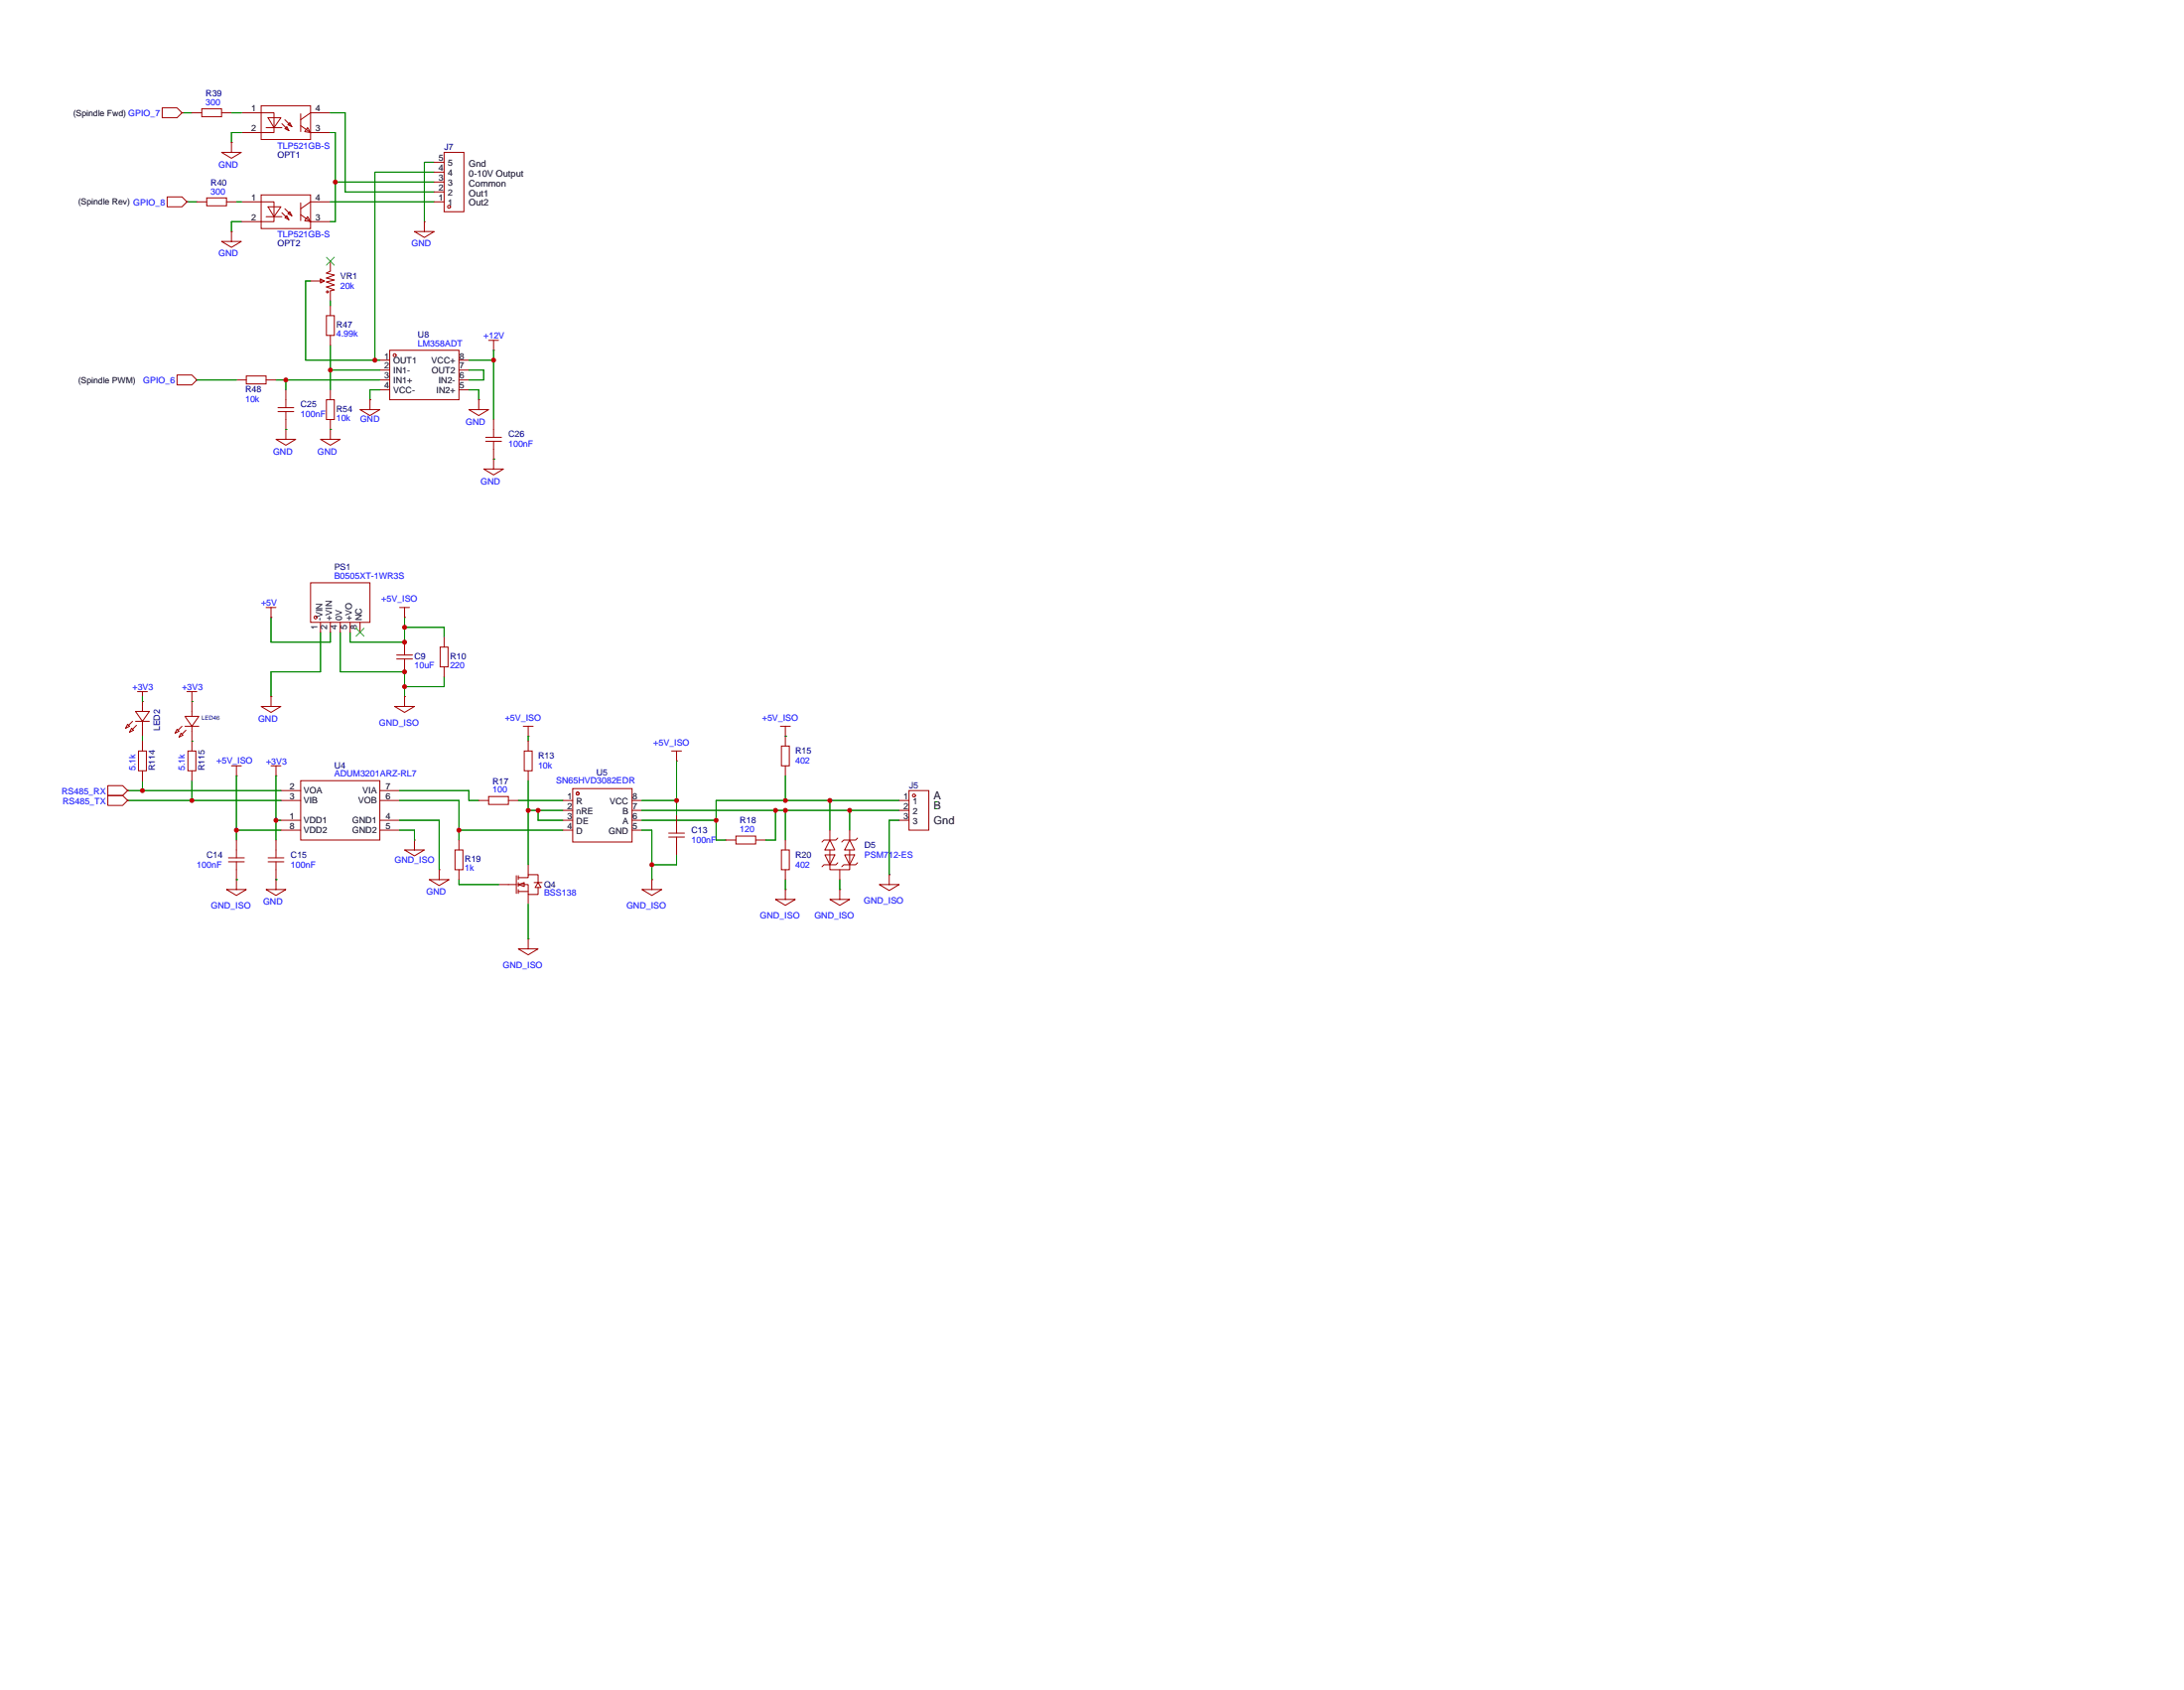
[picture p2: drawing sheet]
<svg xmlns="http://www.w3.org/2000/svg" width="561mm" height="434mm" viewBox="0 0 561 434" stroke-linecap="round" stroke-linejoin="round" font-family="sans-serif">
<g fill="none" stroke="#a10000" stroke-width=".25">
<path d="M41.7 27.7h3.8l1.2 1.3-1.2 1.2h-3.8zM46.7 29h.1M49.3 29h2.5M51.8 27.9h5.1v2.1h-5.1zM56.9 39.1h5.1l-2.6 1.5zM56.9 29h2.5M59.4 36.6h.1M59.4 36.6v2.5M62 29h8.4v5h-8.4M67.1 27.2h12.7v8.6h-12.7zM68.3 32.8h4.1M68.8 30.2h3.3l-1.7 2.6z"/>
<path d="M72.4 31.8l1.8 1.7M73.2 33l.5-.5 .5 1zM73.2 30.7l1.7 1.8M73.9 32l.5-.5 .5 1zM77.2 32.3l2.6 1.7M77.2 29.2v4.6M79 32.8l.8 1.2-1.6-.2zM79.8 34h5M84.8 29h-5l-2.6 1.7M114 39.1h5.1v15.3h-5.1zM42.9 50.5h3.8l1.3 1.3-1.3 1.3h-3.8zM48 51.8h.1"/>
<path d="M50.5 51.8h2.6M53.1 50.8h5.1v2h-5.1zM58.2 51.8h2.5M59.4 59.4h.1M59.4 59.4v2.6M62 51.8h8.4v5.1h-8.4M67.1 50h12.7v8.7h-12.7zM68.3 55.6h4.1M68.8 53.1h3.3l-1.7 2.5zM72.4 54.6l1.8 1.8M73.2 53.6l1.7 1.8M73.7 55.4l.5 1-1-.5z"/>
<path d="M74.4 54.4l.5 1-1-.5zM77.2 52.1v4.5M77.2 55.1l2.6 1.8M79 55.6l.8 1.3-1.6-.3zM79.8 56.9h5M84.8 51.8h-5l-2.6 1.8M106.4 59.4h5.1l-2.5 1.6zM109 56.9h.1M109 56.9v2.5M111.5 51.8h2.5M111.5 49.3h2.5M111.5 46.7h2.5"/>
<path d="M111.5 44.2h2.5M111.5 41.7h2.5M56.9 62h5.1l-2.6 1.5zM79.8 72.1h3.5M82.3 71.6l1 .5-1 .5zM84.8 67.1v2.5l-1 .5 2.1 .5-2.1 .8 2.1 .5-2.1 .5 2.1 .8-2.1 .5 2.1 .7-1.1 .3v2.5M84.8 78.5v2.5M45.5 96.3h3.8l1.2 1.2-1.2 1.3h-3.8zM50.5 97.5h.1M60.7 97.5h2.5M63.2 96.5h5.1v2.1h-5.1zM68.3 97.5h2.6"/>
<path d="M83.8 81h2.1v5.1h-2.1zM84.8 86.1v2.5M97.5 92.5h2.6M97.5 95h2.6M97.5 97.5h2.6M100.1 89.9h17.8v12.7h-17.8zM117.9 92.5h2.5M117.9 95h2.5M117.9 97.5h2.5M125.5 87.4h2.5M126.7 89.9h.1M126.7 87.4v2.5"/>
<path d="M70.9 112.8h5l-2.5 1.5zM71.4 105.7h4M71.4 104.6h4M73.4 110.2h.1M73.4 100.1v4.5M73.4 105.7v7.1M82.3 112.8h5.1l-2.6 1.5zM83.8 102.6h2.1v5.1h-2.1zM84.8 110.2h.1M84.8 100.1v2.5M84.8 107.7v5.1M92.5 105.2h5l-2.5 1.5z"/>
<path d="M95 102.6h.1M95 102.6v2.6M97.5 100.1h2.6M117.9 100.1h2.5M120.4 105.2h5.1l-2.6 1.5zM122.9 102.6h.1M122.9 102.6v2.6M124.7 113.3h4.1M124.7 112.3h4.1M126.7 117.9h.1M126.7 107.7v4.6M126.7 113.3v7.1"/>
<path d="M124.2 120.4h5.1l-2.6 1.5zM68.3 156h2.6M69.6 158.5h.1M69.6 156v2.5M79.8 149.6h15.2v10.2h-15.2zM82.3 159.8v2.5M84.8 159.8v2.5M87.4 159.8v2.5M89.9 159.8v2.5M92.5 159.8v2.5M102.6 156h2.6M103.9 158.5h.1"/>
<path d="M103.9 156v2.5M35.3 177.5h2.5M36.6 177.5v5.1M48 177.5h2.5M49.3 177.5v6.4M69.6 178.8h.1M69.6 178.8v2.6M101.9 169.2h4M101.9 168.1h4M103.9 178.8h.1M103.9 164.8v3.3M103.9 169.2v3.3"/>
<path d="M103.9 178.8v2.6M113 166.1h2.1v5.1h-2.1zM114 163.6v2.5M114 171.2v2.5M32.8 185.9l.5 .5-1 .5zM33.8 186.9l.5 .6-1 .5zM34 185.2l-1 1M34.8 182.6h3.6l-1.8 2.6zM34.8 185.2h3.6M35.1 186.2l-1.1 1M35.6 192.8h2v5.1h-2zM36.6 180.1h.1"/>
<path d="M36.6 185.2v3.8M36.6 190.2v2.6M36.6 197.9v2.5M45.5 187.2l.5 .5-1 .5zM46.5 188.2l.5 .5-1 .5zM46.7 186.4l-1 1.1M47.5 183.9h3.6l-1.8 2.5zM47.5 186.4h3.6M47.8 187.5l-1.1 1M48.3 192.8h2v5.1h-2zM49.3 180.1h.1M49.3 186.4v6.4"/>
<path d="M49.3 197.9v2.5M59.4 196.6h2.6M60.7 199.1h.1M60.7 196.6v2.5M67.1 181.4h5l-2.5 1.5zM69.6 196.6h2.5M70.9 199.1h.1M70.9 196.6v2.5M101.3 181.4h5.1l-2.5 1.5zM134.4 186.4h2.5M134.6 192.8h2.1v5.1h-2.1zM135.6 189h.1"/>
<path d="M135.6 186.4v2.6M135.6 190.2v2.6M135.6 197.9v2.5M172.5 192.8h2.5M173.7 195.3h.1M173.7 192.8v2.5M200.4 186.4h2.5M200.7 191.5h2v5.1h-2zM201.7 189h.1M201.7 186.4v5.1M201.7 196.6v2.5M27.7 201.7h3.8l1.3 1.2-1.3 1.3h-3.8z"/>
<path d="M27.7 204.2h3.8l1.3 1.3-1.3 1.3h-3.8zM32.8 202.9h.1M32.8 205.5h.1M60.7 215.6v4.6M70.9 215.6v4.6M72.1 210.6h5.1M72.1 202.9h5.1M72.1 205.5h5.1M72.1 213.1h5.1M77.2 200.4h20.3v15.2h-20.3zM97.5 210.6h5.1M97.5 202.9h5.1"/>
<path d="M97.5 205.5h5.1M97.5 213.1h5.1M103.9 218.2h5.1l-2.6 1.5zM106.4 215.6h.1M106.4 215.6v2.6M116.8 218.2h2.1v5.1h-2.1zM117.9 215.6v2.6M122.9 205.5h2.6M125.5 204.5h5.1v2h-5.1zM130.6 205.5h2.5M144.5 210.6h2.6M144.5 205.5h2.6"/>
<path d="M144.5 213.1h2.6M144.5 208h2.6M147.1 202.4h15.2v13.8h-15.2zM162.3 210.6h2.5M162.3 205.5h2.5M162.3 213.1h2.5M162.3 208h2.5M171.7 213.9h4.1M171.7 214.9h4.1M173.7 209.3v4.6M173.7 214.9v4.6M186.4 215.6h2.6"/>
<path d="M189 214.6h5.1v2.1h-5.1zM194.1 215.6h2.5M200.7 218.2h2v5.1h-2zM201.7 215.6v2.6M211.8 219.5h2.6l-1.3 2.5zM213.1 215.6l1.3 2.6h-2.6zM213.1 218.2v5.1h5.1v-5.1M213.1 213.1v2.5M215.1 215.1l-.5 .5h-3l-.5 .6M216.9 219.5h2.6l-1.3 2.5zM218.2 215.6l1.3 2.6h-2.6zM218.2 213.1v2.5"/>
<path d="M220.2 215.1l-.5 .5h-3l-.5 .6M230.9 210.6h2.5M230.9 205.5h2.5M230.9 208h2.5M233.4 202.9h5.1v10.2h-5.1zM58.2 228.3h5l-2.5 1.6zM58.7 221.2h4M58.7 220.2h4M60.7 225.8h.1M60.7 221.2v7.1M68.3 228.3h5.1l-2.5 1.6zM68.8 221.2h4.1"/>
<path d="M68.8 220.2h4.1M70.9 225.8h.1M70.9 221.2v7.1M110.2 225.8h5.1l-2.5 1.5zM112.8 223.3h.1M112.8 223.3v2.5M117.9 223.3v2.5M128 227.1h4.6M132.6 224.8v4.6M133.1 227.1l1.5-.5v1zM133.1 225.3h2.5v-.8h2.6v2.1M133.1 227.1h2.5v2.5h2.6v-1.8"/>
<path d="M133.1 228.9h2.5M133.1 224.8v1M133.1 226.6v1M133.1 228.3v1.1M135.6 222v2.5M135.6 229.6v2.6M137.2 226.6h2M138.2 226.6l.7 1.2h-1.5zM164.8 228.3h5.1l-2.5 1.6zM167.4 225.8h.1M167.4 225.8v2.5M199.1 230.9h5.1l-2.5 1.5z"/>
<path d="M201.7 228.3h.1M201.7 223.3v2.5M201.7 228.3v2.6M213.1 230.9h5.1l-2.6 1.5zM215.1 221.5l-.5 .5h-3l-.5 .5M215.6 228.3h.1M215.6 223.3v2.5M215.6 228.3v2.6M220.2 221.5l-.5 .5h-3l-.5 .5M225.8 227.1h5.1l-2.6 1.5zM228.3 224.5h.1M228.3 224.5v2.6"/>
<path d="M133.1 243.6h5.1l-2.6 1.5zM135.6 241h.1M135.6 241v2.6"/>
<circle cx="115.3" cy="53.1" r=".38"/>
<circle cx="84.1" cy="74.9" r=".25"/>
<circle cx="101.3" cy="91.2" r=".38"/>
<circle cx="81" cy="158.5" r=".38"/>
<circle cx="148.3" cy="203.7" r=".38"/>
<circle cx="234.7" cy="204.2" r=".38"/>
</g>
<g fill="none" stroke="#008700" stroke-width=".25">
<path d="M46.7 29h2.6M59.4 29h2.6M62 34h-2.6v2.6M84.8 34h1.3v22.9h-1.3M84.8 29h3.8v20.3h22.9M48 51.8h2.5M60.7 51.8h1.3M62 56.9h-2.6v2.5M84.8 51.8h26.7M86.1 46.7h25.4M111.5 44.2h-15.2v48.3M111.5 41.7h-2.5v15.2"/>
<path d="M79.8 72.1h-1.3v20.4h19M84.8 77.2v1.3M50.5 97.5h10.2M70.9 97.5h26.6M73.4 97.5v2.6M84.8 95h12.7M84.8 88.6v11.5M120.4 92.5h6.3M120.4 95h3.8v2.5h-3.8M126.7 89.9v17.8M73.4 110.2h.1M84.8 110.2h.1"/>
<path d="M97.5 100.1h-2.5v2.5M120.4 100.1h2.5v2.5M126.7 117.9h.1M69.6 158.5v6.3h15.2v-2.5M103.9 158.5v6.3h-14v-2.5M36.6 178.8v1.3M82.3 162.3v10.2h-12.7v6.3M87.4 162.3v10.2h16.5v6.3M103.9 161h10.1v2.6M114 173.7v2.6h-10.1M36.6 189v1.2M49.3 180.1h.1"/>
<path d="M49.3 190.2h.1M60.7 199.1v16.5M70.9 199.1v16.5M135.6 189v1.2M173.7 195.3v14M201.7 189h.1M201.7 199.1v6.4M32.8 202.9h39.3M32.8 205.5h39.3M36.6 200.4v2.5M49.3 200.4v5.1M60.7 213.1h11.4"/>
<path d="M70.9 210.6h1.2M102.6 210.6h10.2v12.7M102.6 213.1h3.8v2.5M102.6 202.9h17.8v2.6h2.5M102.6 205.5h15.3v10.1M117.9 213.1h26.6M133.1 205.5h11.4M135.6 208h8.9M135.6 200.4v21.6M138.2 208v2.6h6.3M164.8 210.6h19.1M164.8 213.1h2.6v12.7"/>
<path d="M164.8 205.5h8.9M164.8 208h66.1M173.7 219.5v2.5h-6.3M199.1 208v7.6h-2.5M201.7 208v7.6M213.1 205.5v7.6M218.2 208v5.1M230.9 210.6h-2.6v13.9M230.9 205.5h-47v10.1h2.5M60.7 225.8h.1M70.9 225.8h.1M117.9 225.8v1.3h10.1"/>
<path d="M135.6 232.2v8.8M201.7 225.8v2.5M215.6 225.8v2.5"/>
</g>
<path d="M83.8 66l2.1 2.1M85.9 66l-2.1 2.1M91.4 161.3l2.1 2M93.5 161.3l-2.1 2" fill="none" stroke="#3c3" stroke-width=".25"/>
<g fill="#c00">
<circle cx="126.7" cy="92.5" r=".63"/>
<circle cx="96.3" cy="92.5" r=".63"/>
<circle cx="73.4" cy="97.5" r=".63"/>
<circle cx="84.8" cy="95" r=".63"/>
<circle cx="86.1" cy="46.7" r=".63"/>
<circle cx="70.9" cy="210.6" r=".63"/>
<circle cx="60.7" cy="213.1" r=".63"/>
<circle cx="36.6" cy="202.9" r=".63"/>
<circle cx="49.3" cy="205.5" r=".63"/>
<circle cx="167.4" cy="222" r=".63"/>
<circle cx="173.7" cy="205.5" r=".63"/>
<circle cx="213.1" cy="205.5" r=".63"/>
<circle cx="201.7" cy="205.5" r=".63"/>
<circle cx="183.9" cy="210.6" r=".63"/>
<circle cx="201.7" cy="208" r=".63"/>
<circle cx="218.2" cy="208" r=".63"/>
<circle cx="199.1" cy="208" r=".63"/>
<circle cx="138.2" cy="208" r=".63"/>
<circle cx="135.6" cy="208" r=".63"/>
<circle cx="117.9" cy="213.1" r=".63"/>
<circle cx="103.9" cy="172.5" r=".63"/>
<circle cx="103.9" cy="176.3" r=".63"/>
<circle cx="103.9" cy="164.8" r=".63"/>
<circle cx="103.9" cy="161" r=".63"/>
</g>
<g font-size="2.8">
<text x="239.8" y="205.2">A</text>
<text x="239.8" y="207.8">B</text>
<text x="239.8" y="211.6">Gnd</text>
</g>
<g font-size="2.4">
<text x="120.4" y="47.8">Common</text>
<text x="120.4" y="45.3">0-10V Output</text>
<text x="120.4" y="42.7">Gnd</text>
<text x="120.4" y="50.3">Out1</text>
<text x="120.4" y="52.9">Out2</text>
</g>
<g font-size="2.3" fill="#000080">
<text x="52.8" y="24.8">R39</text>
<text x="71.2" y="40.5">OPT1</text>
<text x="114" y="38.6">J7</text>
<text x="54.1" y="47.6">R40</text>
<text x="71.2" y="63.3">OPT2</text>
<text x="87.4" y="71.6">VR1</text>
<text x="86.4" y="84.2">R47</text>
<text x="107.3" y="86.6">U8</text>
<text x="63" y="100.7">R48</text>
<text x="77.2" y="104.6">C25</text>
<text x="86.4" y="105.8">R54</text>
<text x="130.6" y="112.2">C26</text>
<text x="85.8" y="146.4">PS1</text>
<text x="106.4" y="169.3">C9</text>
<text x="115.6" y="169.3">R10</text>
<text x="41.1" y="187.7" transform="rotate(-90 41.1 187.7)">LED2</text>
<text x="39.8" y="197.9" transform="rotate(-90 39.8 197.9)">R114</text>
<text x="52.5" y="197.9" transform="rotate(-90 52.5 197.9)">R115</text>
<text x="85.9" y="197.2">U4</text>
<text x="138.2" y="194.8">R13</text>
<text x="204.2" y="193.5">R15</text>
<text x="126.5" y="201.3">R17</text>
<text x="153.2" y="199.2">U5</text>
<text x="233.4" y="202.4">J5</text>
<text x="177.5" y="213.8">C13</text>
<text x="190" y="211.4">R18</text>
<text x="53.1" y="220.2">C14</text>
<text x="74.7" y="220.2">C15</text>
<text x="119.4" y="221.4">R19</text>
<text x="204.2" y="220.2">R20</text>
<text x="222" y="217.6">D5</text>
<text x="139.7" y="227.7">Q4</text>
</g>
<g font-size="2.3" fill="#00f">
<text x="52.8" y="27">300</text>
<text x="71.2" y="38.2">TLP521GB-S</text>
<text x="56.1" y="43">GND</text>
<text x="54.1" y="49.8">300</text>
<text x="56.1" y="65.9">GND</text>
<text x="71.2" y="61">TLP521GB-S</text>
<text x="105.7" y="63.3">GND</text>
<text x="87.4" y="74.1">20k</text>
<text x="86.4" y="86.5">4.99k</text>
<text x="107.3" y="89">LM358ADT</text>
<text x="124.2" y="87">+12V</text>
<text x="36.8" y="98.5">GPIO_6</text>
<text x="63" y="103.2">10k</text>
<text x="77.2" y="107.2">100nF</text>
<text x="86.4" y="108">10k</text>
<text x="92.5" y="108.4">GND</text>
<text x="119.6" y="109.1">GND</text>
<text x="70.1" y="116.7">GND</text>
<text x="81.5" y="116.7">GND</text>
<text x="130.6" y="114.8">100nF</text>
<text x="123.4" y="124.3">GND</text>
<text x="85.8" y="148.6">B0505XT-1WR3S</text>
<text x="67.1" y="155.5">+5V</text>
<text x="97.9" y="154.5">+5V_ISO</text>
<text x="106.4" y="171.6">10uF</text>
<text x="115.6" y="171.6">220</text>
<text x="34" y="177.1">+3V3</text>
<text x="46.7" y="177.1">+3V3</text>
<text x="66.3" y="185.3">GND</text>
<text x="129.7" y="185">+5V_ISO</text>
<text x="195.7" y="185">+5V_ISO</text>
<text x="97.4" y="186.3">GND_ISO</text>
<text x="167.8" y="191.3">+5V_ISO</text>
<text x="34.8" y="197.9" transform="rotate(-90 34.8 197.9)">5.1k</text>
<text x="47.5" y="197.9" transform="rotate(-90 47.5 197.9)">5.1k</text>
<text x="55.6" y="196.1">+5V_ISO</text>
<text x="68.3" y="196.2">+3V3</text>
<text x="138.2" y="197.3">10k</text>
<text x="204.2" y="196.1">402</text>
<text x="15.8" y="203.9">RS485_RX</text>
<text x="85.9" y="199.4">ADUM3201ARZ-RL7</text>
<text x="126.5" y="203.5">100</text>
<text x="142.8" y="201">SN65HVD3082EDR</text>
<text x="16.1" y="206.4">RS485_TX</text>
<text x="190" y="213.7">120</text>
<text x="101.3" y="221.5">GND_ISO</text>
<text x="177.5" y="216.4">100nF</text>
<text x="222" y="220.2">PSM712-ES</text>
<text x="50.5" y="222.7">100nF</text>
<text x="74.7" y="222.7">100nF</text>
<text x="119.4" y="223.6">1k</text>
<text x="204.2" y="222.7">402</text>
<text x="54.2" y="233.3">GND_ISO</text>
<text x="67.6" y="232.2">GND</text>
<text x="109.5" y="229.7">GND</text>
<text x="139.7" y="230">BSS138</text>
<text x="160.9" y="233.3">GND_ISO</text>
<text x="221.8" y="232">GND_ISO</text>
<text x="195.2" y="235.8">GND_ISO</text>
<text x="209.1" y="235.8">GND_ISO</text>
<text x="129.1" y="248.5">GND_ISO</text>
</g>
<g font-size="2.3">
<text x="64.5" y="28.5">1</text>
<text x="81" y="28.5">4</text>
<text x="64.5" y="33.6">2</text>
<text x="81" y="33.6">3</text>
<text x="112.7" y="41.3">5</text>
<text x="112.7" y="46.4">3</text>
<text x="112.7" y="43.9">4</text>
<text x="115" y="47.7">3</text>
<text x="115" y="45.2">4</text>
<text x="115" y="42.6">5</text>
<text x="64.5" y="51.4">1</text>
<text x="81" y="51.4">4</text>
<text x="112.7" y="51.5">1</text>
<text x="112.7" y="49">2</text>
<text x="115" y="52.8">1</text>
<text x="115" y="50.2">2</text>
<text x="64.5" y="56.5">2</text>
<text x="81" y="56.5">3</text>
<text x="98.7" y="92.1">1</text>
<text x="98.7" y="94.7">2</text>
<text x="101" y="93.4">OUT1</text>
<text x="101" y="96">IN1-</text>
<text x="110.8" y="93.4">VCC+</text>
<text x="110.9" y="96">OUT2</text>
<text x="118" y="94.7">7</text>
<text x="118" y="92.1">8</text>
<text x="98.7" y="97.2">3</text>
<text x="98.7" y="99.8">4</text>
<text x="101" y="98.5">IN1+</text>
<text x="101" y="101">VCC-</text>
<text x="112.1" y="101">IN2+</text>
<text x="112.6" y="98.5">IN2-</text>
<text x="118" y="99.8">5</text>
<text x="118" y="97.2">6</text>
<text x="81.5" y="161.6" transform="rotate(-90 81.5 161.6)">1</text>
<text x="82.8" y="159.3" transform="rotate(-90 82.8 159.3)">-VIN</text>
<text x="84" y="161.6" transform="rotate(-90 84 161.6)">2</text>
<text x="85.3" y="159.3" transform="rotate(-90 85.3 159.3)">+VIN</text>
<text x="86.6" y="161.6" transform="rotate(-90 86.6 161.6)">4</text>
<text x="87.8" y="159.3" transform="rotate(-90 87.8 159.3)">0V</text>
<text x="89.1" y="161.6" transform="rotate(-90 89.1 161.6)">5</text>
<text x="90.4" y="159.3" transform="rotate(-90 90.4 159.3)">+VO</text>
<text x="91.7" y="161.6" transform="rotate(-90 91.7 161.6)">8</text>
<text x="92.9" y="159.3" transform="rotate(-90 92.9 159.3)">NC</text>
<text x="74.4" y="202.6">2</text>
<text x="78" y="203.7">VOA</text>
<text x="93.1" y="203.7">VIA</text>
<text x="99.1" y="202.6">7</text>
<text x="74.4" y="205.2">3</text>
<text x="78" y="206.2">VIB</text>
<text x="92" y="206.2">VOB</text>
<text x="99.1" y="205.2">6</text>
<text x="145.7" y="205.2">1</text>
<text x="145.7" y="207.7">2</text>
<text x="148" y="206.4">R</text>
<text x="148" y="209">nRE</text>
<text x="156.6" y="206.4">VCC</text>
<text x="159.9" y="209">B</text>
<text x="162.4" y="207.7">7</text>
<text x="162.4" y="205.2">8</text>
<text x="232" y="205.2">1</text>
<text x="232" y="207.7">2</text>
<text x="234.4" y="206.4">1</text>
<text x="234.4" y="209">2</text>
<text x="74.4" y="210.3">1</text>
<text x="74.4" y="212.8">8</text>
<text x="78" y="211.3">VDD1</text>
<text x="78" y="213.8">VDD2</text>
<text x="90.5" y="211.3">GND1</text>
<text x="90.5" y="213.8">GND2</text>
<text x="99.1" y="210.3">4</text>
<text x="99.1" y="212.8">5</text>
<text x="145.7" y="210.3">3</text>
<text x="145.7" y="212.8">4</text>
<text x="148" y="211.5">DE</text>
<text x="148" y="214.1">D</text>
<text x="156.3" y="214.1">GND</text>
<text x="159.9" y="211.5">A</text>
<text x="162.4" y="212.8">5</text>
<text x="162.4" y="210.3">6</text>
<text x="232" y="210.3">3</text>
<text x="234.4" y="211.5">3</text>
</g>
<g font-size="2.2">
<text x="18.8" y="29.7">(Spindle Fwd) GPIO_7</text>
<text x="20.1" y="52.6">(Spindle Rev) GPIO_8</text>
<text x="20.1" y="98.3">(Spindle PWM)</text>
</g>
<text font-size="1.5" fill="#000080" x="51.8" y="184.8">LED46</text>
</svg>
